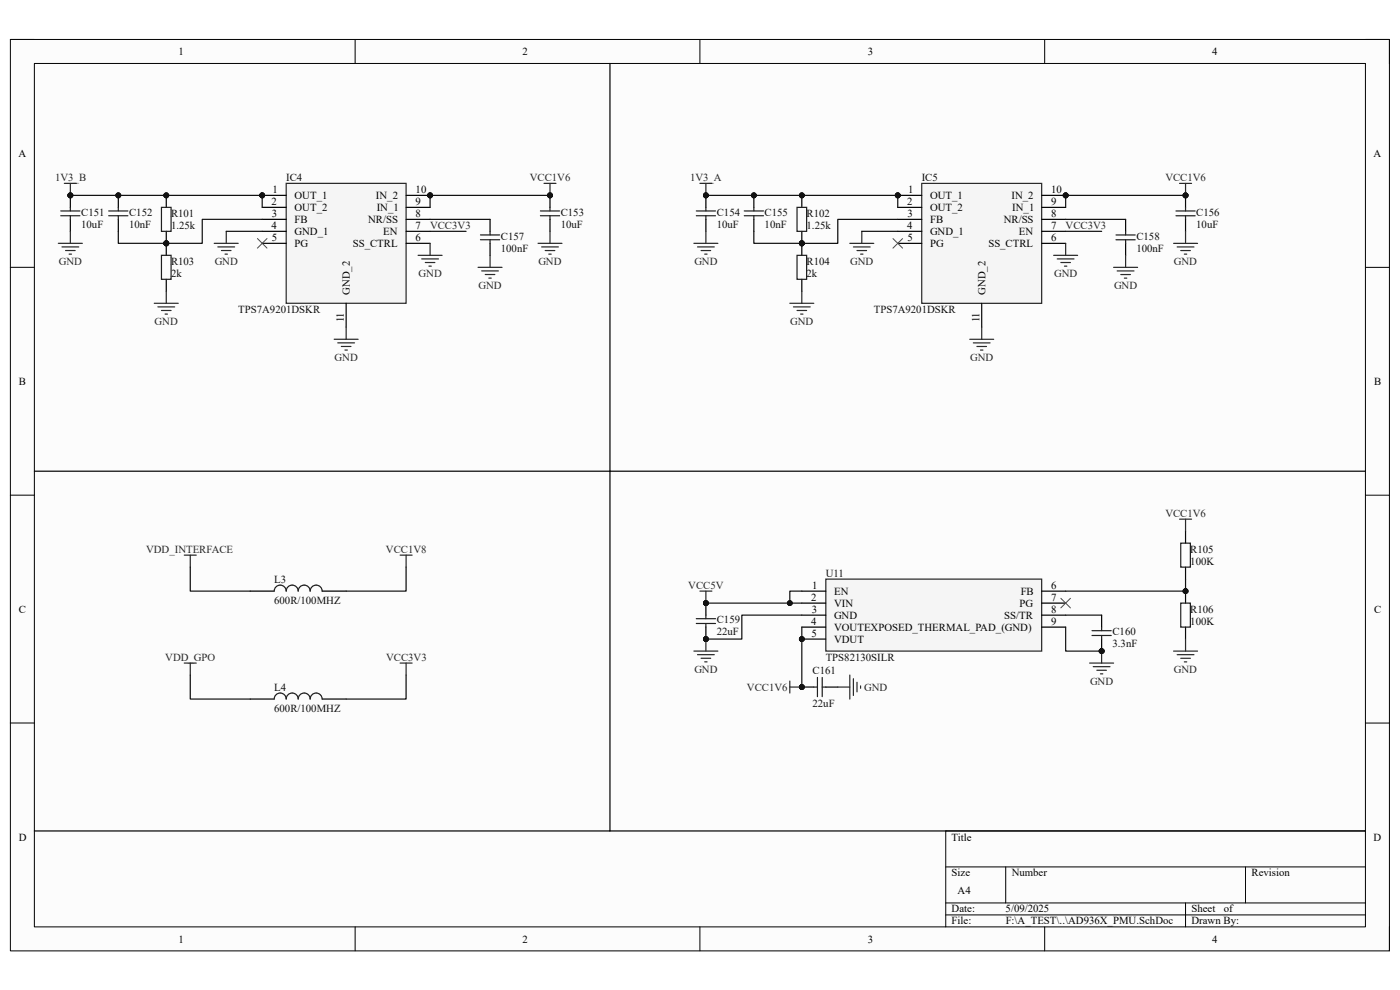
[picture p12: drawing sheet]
<svg xmlns="http://www.w3.org/2000/svg" width="297mm" height="210mm" viewBox="0 0 297 210" stroke-linecap="round" stroke-linejoin="round" font-family="sans-serif">
<path d="M2.2 8.4h292.6v193.3h-292.6z" fill-rule="evenodd" fill="#fcfcfc"/>
<path d="M2.2 8.4h292.6v193.3h-292.6z" fill="none" stroke="#000" stroke-width=".21"/>
<path d="M7.3 13.5h282.4v183.1h-282.4z" fill-rule="evenodd" fill="#fcfcfc"/>
<g fill="none" stroke="#000" stroke-width=".21">
<path d="M2.2 8.4h5.1M7.3 13.5h282.4v183.1h-282.4zM75.3 8.4v5.1M148.5 8.4v5.1M221.6 8.4v5.1M289.7 8.4h5.1v5.1M2.2 56.7h5.1M289.7 56.7h5.1M2.2 105h5.1M289.7 105.1h5.1M2.2 153.4h5.1M289.7 153.4h5.1"/>
<path d="M289.7 176.3h-89.1v20.3M75.3 196.6v5.1M148.5 196.6v5.1M200.6 183.9h89.1M200.6 191.5h89.1M200.6 194.1h89.1M213.4 183.9v7.6M221.6 196.6v5.1M251.5 191.5v5.1M264.2 183.9v7.6M294.8 196.6v5.1"/>
</g>
<path d="M129.4 13.5v162.8M7.3 100h282.4M7.3 176.3h282.4" fill="none" stroke="#000" stroke-width=".25"/>
<circle cx="55.6" cy="41.4" r=".51" fill="#0e0e0e"/>
<circle cx="55.6" cy="41.4" r=".51" fill="none" stroke="#0e0e0e" stroke-width=".21"/>
<circle cx="91.2" cy="41.4" r=".51" fill="#0e0e0e"/>
<circle cx="91.2" cy="41.4" r=".51" fill="none" stroke="#0e0e0e" stroke-width=".21"/>
<path d="M60.7 38.9h25.5v25.4h-25.5z" fill-rule="evenodd" fill="#f5f5f5"/>
<path d="M60.7 38.9h25.5v25.4h-25.5z" fill="none" stroke="#262626" stroke-width=".25"/>
<path d="M55.6 41.4h5.1" fill="none" stroke="#000" stroke-width=".25"/>
<circle cx="55.6" cy="41.4" r=".51" fill="#0e0e0e"/>
<circle cx="55.6" cy="41.4" r=".51" fill="none" stroke="#0e0e0e" stroke-width=".21"/>
<path d="M55.6 44h5.1M55.6 46.5h5.1M55.6 49.1h5.1M55.6 51.6h5.1M86.2 41.4h5M73.4 64.3v5.1" fill="none" stroke="#000" stroke-width=".25"/>
<circle cx="91.2" cy="41.4" r=".51" fill="#0e0e0e"/>
<circle cx="91.2" cy="41.4" r=".51" fill="none" stroke="#0e0e0e" stroke-width=".21"/>
<path d="M86.2 44h5M86.2 46.5h5M86.2 49.1h5M86.2 51.6h5" fill="none" stroke="#000" stroke-width=".25"/>
<circle cx="116.7" cy="41.4" r=".51" fill="#0e0e0e"/>
<circle cx="116.7" cy="41.4" r=".51" fill="none" stroke="#0e0e0e" stroke-width=".21"/>
<path d="M116.7 41.4v2.6M116.7 46.5v2.6" fill="none" stroke="#000" stroke-width=".25"/>
<circle cx="116.7" cy="41.4" r=".51" fill="#0e0e0e"/>
<circle cx="116.7" cy="41.4" r=".51" fill="none" stroke="#0e0e0e" stroke-width=".21"/>
<path d="M114.6 44.8h4.1M114.6 45.8h4.1M116.7 44v.8M116.7 45.8v.7" fill="none" stroke="#1c1c1c" stroke-width=".25"/>
<path d="M91.2 41.4v2.6" fill="none" stroke="#0e0e0e" stroke-width=".25"/>
<circle cx="91.2" cy="41.4" r=".51" fill="#0e0e0e"/>
<circle cx="91.2" cy="41.4" r=".51" fill="none" stroke="#0e0e0e" stroke-width=".21"/>
<path d="M91.2 41.4h25.5" fill="none" stroke="#0e0e0e" stroke-width=".25"/>
<circle cx="91.2" cy="41.4" r=".51" fill="#0e0e0e"/>
<circle cx="91.2" cy="41.4" r=".51" fill="none" stroke="#0e0e0e" stroke-width=".21"/>
<circle cx="116.7" cy="41.4" r=".51" fill="#0e0e0e"/>
<circle cx="116.7" cy="41.4" r=".51" fill="none" stroke="#0e0e0e" stroke-width=".21"/>
<path d="M101.4 56.7h5.1M102.2 57.5h3.5M102.9 58.2h2.1M103.7 59h.5M104 54.2v2.5M114.1 51.6h5.1M114.9 52.4h3.6M115.7 53.1h2M116.4 53.9h.5M116.7 49.1v2.5" fill="none" stroke="#262626" stroke-width=".25"/>
<path d="M104 46.5v2.6M104 51.6v2.6" fill="none" stroke="#000" stroke-width=".25"/>
<path d="M101.9 49.8h4.1M101.9 50.9h4.1M104 49.1v.7M104 50.9v.7" fill="none" stroke="#1c1c1c" stroke-width=".25"/>
<path d="M91.2 46.5h12.8M91.2 49.1h7.7" fill="none" stroke="#0e0e0e" stroke-width=".25"/>
<circle cx="14.9" cy="41.4" r=".51" fill="#0e0e0e"/>
<circle cx="14.9" cy="41.4" r=".51" fill="none" stroke="#0e0e0e" stroke-width=".21"/>
<path d="M14.9 41.4v2.6M14.9 46.5v2.6" fill="none" stroke="#000" stroke-width=".25"/>
<circle cx="14.9" cy="41.4" r=".51" fill="#0e0e0e"/>
<circle cx="14.9" cy="41.4" r=".51" fill="none" stroke="#0e0e0e" stroke-width=".21"/>
<path d="M12.9 44.8h4.1M12.9 45.8h4.1M14.9 44v.8M14.9 45.8v.7" fill="none" stroke="#1c1c1c" stroke-width=".25"/>
<path d="M13.6 38.9h2.6M14.9 38.9v2.5" fill="none" stroke="#262626" stroke-width=".25"/>
<circle cx="14.9" cy="41.4" r=".51" fill="#0e0e0e"/>
<circle cx="14.9" cy="41.4" r=".51" fill="none" stroke="#0e0e0e" stroke-width=".21"/>
<path d="M12.4 51.6h5.1M13.1 52.4h3.6M13.9 53.1h2M14.7 53.9h.5M14.9 49.1v2.5" fill="none" stroke="#262626" stroke-width=".25"/>
<circle cx="35.3" cy="41.4" r=".51" fill="#0e0e0e"/>
<circle cx="35.3" cy="41.4" r=".51" fill="none" stroke="#0e0e0e" stroke-width=".21"/>
<circle cx="35.3" cy="51.6" r=".51" fill="#0e0e0e"/>
<circle cx="35.3" cy="51.6" r=".51" fill="none" stroke="#0e0e0e" stroke-width=".21"/>
<path d="M35.3 41.4v2.6" fill="none" stroke="#000" stroke-width=".25"/>
<circle cx="35.3" cy="41.4" r=".51" fill="#0e0e0e"/>
<circle cx="35.3" cy="41.4" r=".51" fill="none" stroke="#0e0e0e" stroke-width=".21"/>
<path d="M35.3 49.1v2.5" fill="none" stroke="#000" stroke-width=".25"/>
<circle cx="35.3" cy="51.6" r=".51" fill="#0e0e0e"/>
<circle cx="35.3" cy="51.6" r=".51" fill="none" stroke="#0e0e0e" stroke-width=".21"/>
<path d="M34.3 44h2v5.1h-2z" fill="none" stroke="#1c1c1c" stroke-width=".25"/>
<circle cx="35.3" cy="51.6" r=".51" fill="#0e0e0e"/>
<circle cx="35.3" cy="51.6" r=".51" fill="none" stroke="#0e0e0e" stroke-width=".21"/>
<path d="M35.3 51.6v2.6" fill="none" stroke="#000" stroke-width=".25"/>
<circle cx="35.3" cy="51.6" r=".51" fill="#0e0e0e"/>
<circle cx="35.3" cy="51.6" r=".51" fill="none" stroke="#0e0e0e" stroke-width=".21"/>
<path d="M35.3 59.3v2.5" fill="none" stroke="#000" stroke-width=".25"/>
<path d="M34.3 54.2h2v5.1h-2z" fill="none" stroke="#1c1c1c" stroke-width=".25"/>
<circle cx="25.1" cy="41.4" r=".51" fill="#0e0e0e"/>
<circle cx="25.1" cy="41.4" r=".51" fill="none" stroke="#0e0e0e" stroke-width=".21"/>
<path d="M25.1 41.4v2.6M25.1 46.5v2.6" fill="none" stroke="#000" stroke-width=".25"/>
<circle cx="25.1" cy="41.4" r=".51" fill="#0e0e0e"/>
<circle cx="25.1" cy="41.4" r=".51" fill="none" stroke="#0e0e0e" stroke-width=".21"/>
<path d="M23.1 44.8h4M23.1 45.8h4M25.1 44v.8M25.1 45.8v.7" fill="none" stroke="#1c1c1c" stroke-width=".25"/>
<path d="M25.1 49.1v2.5h10.2" fill="none" stroke="#0e0e0e" stroke-width=".25"/>
<circle cx="35.3" cy="51.6" r=".51" fill="#0e0e0e"/>
<circle cx="35.3" cy="51.6" r=".51" fill="none" stroke="#0e0e0e" stroke-width=".21"/>
<path d="M32.7 64.3h5.1M33.5 65.1h3.6M34.3 65.9h2M35 66.6h.5M35.3 61.8v2.5" fill="none" stroke="#262626" stroke-width=".25"/>
<path d="M55.6 41.4v2.6" fill="none" stroke="#0e0e0e" stroke-width=".25"/>
<circle cx="55.6" cy="41.4" r=".51" fill="#0e0e0e"/>
<circle cx="55.6" cy="41.4" r=".51" fill="none" stroke="#0e0e0e" stroke-width=".21"/>
<path d="M45.5 51.6h5M46.2 52.4h3.6M47 53.1h2M47.7 53.9h.5M48 49.1v2.5M70.9 72h5.1M71.7 72.7h3.5M72.4 73.5h2.1M73.2 74.3h.5M73.4 69.4v2.6" fill="none" stroke="#262626" stroke-width=".25"/>
<path d="M48 49.1h7.6M55.6 46.5h-12.7v5.1h-7.6" fill="none" stroke="#0e0e0e" stroke-width=".25"/>
<circle cx="35.3" cy="51.6" r=".51" fill="#0e0e0e"/>
<circle cx="35.3" cy="51.6" r=".51" fill="none" stroke="#0e0e0e" stroke-width=".21"/>
<path d="M14.9 41.4h40.7" fill="none" stroke="#0e0e0e" stroke-width=".25"/>
<circle cx="55.6" cy="41.4" r=".51" fill="#0e0e0e"/>
<circle cx="55.6" cy="41.4" r=".51" fill="none" stroke="#0e0e0e" stroke-width=".21"/>
<circle cx="35.3" cy="41.4" r=".51" fill="#0e0e0e"/>
<circle cx="35.3" cy="41.4" r=".51" fill="none" stroke="#0e0e0e" stroke-width=".21"/>
<circle cx="25.1" cy="41.4" r=".51" fill="#0e0e0e"/>
<circle cx="25.1" cy="41.4" r=".51" fill="none" stroke="#0e0e0e" stroke-width=".21"/>
<circle cx="14.9" cy="41.4" r=".51" fill="#0e0e0e"/>
<circle cx="14.9" cy="41.4" r=".51" fill="none" stroke="#0e0e0e" stroke-width=".21"/>
<path d="M54.6 50.6l2 2M56.6 50.6l-2 2" fill="none" stroke="#4c4c4c" stroke-width=".21"/>
<path d="M88.7 54.2h5.1M89.5 54.9h3.5M90.2 55.7h2.1M91 56.5h.5M91.2 51.6v2.6" fill="none" stroke="#262626" stroke-width=".25"/>
<circle cx="190.5" cy="41.4" r=".51" fill="#0e0e0e"/>
<circle cx="190.5" cy="41.4" r=".51" fill="none" stroke="#0e0e0e" stroke-width=".21"/>
<circle cx="226.1" cy="41.4" r=".51" fill="#0e0e0e"/>
<circle cx="226.1" cy="41.4" r=".51" fill="none" stroke="#0e0e0e" stroke-width=".21"/>
<path d="M195.5 38.9h25.5v25.4h-25.5z" fill-rule="evenodd" fill="#f5f5f5"/>
<path d="M195.5 38.9h25.5v25.4h-25.5z" fill="none" stroke="#262626" stroke-width=".25"/>
<path d="M190.5 41.4h5" fill="none" stroke="#000" stroke-width=".25"/>
<circle cx="190.5" cy="41.4" r=".51" fill="#0e0e0e"/>
<circle cx="190.5" cy="41.4" r=".51" fill="none" stroke="#0e0e0e" stroke-width=".21"/>
<path d="M190.5 44h5M190.5 46.5h5M190.5 49.1h5M190.5 51.6h5M221 41.4h5.1M208.3 64.3v5.1" fill="none" stroke="#000" stroke-width=".25"/>
<circle cx="226.1" cy="41.4" r=".51" fill="#0e0e0e"/>
<circle cx="226.1" cy="41.4" r=".51" fill="none" stroke="#0e0e0e" stroke-width=".21"/>
<path d="M221 44h5.1M221 46.5h5.1M221 49.1h5.1M221 51.6h5.1" fill="none" stroke="#000" stroke-width=".25"/>
<circle cx="251.5" cy="41.4" r=".51" fill="#0e0e0e"/>
<circle cx="251.5" cy="41.4" r=".51" fill="none" stroke="#0e0e0e" stroke-width=".21"/>
<path d="M251.5 41.4v2.6M251.5 46.5v2.6" fill="none" stroke="#000" stroke-width=".25"/>
<circle cx="251.5" cy="41.4" r=".51" fill="#0e0e0e"/>
<circle cx="251.5" cy="41.4" r=".51" fill="none" stroke="#0e0e0e" stroke-width=".21"/>
<path d="M249.5 44.8h4.1M249.5 45.8h4.1M251.5 44v.8M251.5 45.8v.7" fill="none" stroke="#1c1c1c" stroke-width=".25"/>
<path d="M226.1 41.4v2.6" fill="none" stroke="#0e0e0e" stroke-width=".25"/>
<circle cx="226.1" cy="41.4" r=".51" fill="#0e0e0e"/>
<circle cx="226.1" cy="41.4" r=".51" fill="none" stroke="#0e0e0e" stroke-width=".21"/>
<path d="M226.1 41.4h25.4" fill="none" stroke="#0e0e0e" stroke-width=".25"/>
<circle cx="226.1" cy="41.4" r=".51" fill="#0e0e0e"/>
<circle cx="226.1" cy="41.4" r=".51" fill="none" stroke="#0e0e0e" stroke-width=".21"/>
<circle cx="251.5" cy="41.4" r=".51" fill="#0e0e0e"/>
<circle cx="251.5" cy="41.4" r=".51" fill="none" stroke="#0e0e0e" stroke-width=".21"/>
<path d="M236.3 56.7h5M237 57.5h3.6M237.8 58.2h2M238.5 59h.6M238.8 54.2v2.5M249 51.6h5.1M249.7 52.4h3.6M250.5 53.1h2M251.3 53.9h.5M251.5 49.1v2.5" fill="none" stroke="#262626" stroke-width=".25"/>
<path d="M238.8 46.5v2.6M238.8 51.6v2.6" fill="none" stroke="#000" stroke-width=".25"/>
<path d="M236.8 49.8h4M236.8 50.9h4M238.8 49.1v.7M238.8 50.9v.7" fill="none" stroke="#1c1c1c" stroke-width=".25"/>
<path d="M226.1 46.5h12.7M226.1 49.1h7.6" fill="none" stroke="#0e0e0e" stroke-width=".25"/>
<circle cx="149.8" cy="41.4" r=".51" fill="#0e0e0e"/>
<circle cx="149.8" cy="41.4" r=".51" fill="none" stroke="#0e0e0e" stroke-width=".21"/>
<path d="M149.8 41.4v2.6M149.8 46.5v2.6" fill="none" stroke="#000" stroke-width=".25"/>
<circle cx="149.8" cy="41.4" r=".51" fill="#0e0e0e"/>
<circle cx="149.8" cy="41.4" r=".51" fill="none" stroke="#0e0e0e" stroke-width=".21"/>
<path d="M147.7 44.8h4.1M147.7 45.8h4.1M149.8 44v.8M149.8 45.8v.7" fill="none" stroke="#1c1c1c" stroke-width=".25"/>
<path d="M148.5 38.9h2.5M149.8 38.9v2.5" fill="none" stroke="#262626" stroke-width=".25"/>
<circle cx="149.8" cy="41.4" r=".51" fill="#0e0e0e"/>
<circle cx="149.8" cy="41.4" r=".51" fill="none" stroke="#0e0e0e" stroke-width=".21"/>
<path d="M147.2 51.6h5.1M148 52.4h3.5M148.7 53.1h2.1M149.5 53.9h.5M149.8 49.1v2.5" fill="none" stroke="#262626" stroke-width=".25"/>
<circle cx="170.1" cy="41.4" r=".51" fill="#0e0e0e"/>
<circle cx="170.1" cy="41.4" r=".51" fill="none" stroke="#0e0e0e" stroke-width=".21"/>
<circle cx="170.1" cy="51.6" r=".51" fill="#0e0e0e"/>
<circle cx="170.1" cy="51.6" r=".51" fill="none" stroke="#0e0e0e" stroke-width=".21"/>
<path d="M170.1 41.4v2.6" fill="none" stroke="#000" stroke-width=".25"/>
<circle cx="170.1" cy="41.4" r=".51" fill="#0e0e0e"/>
<circle cx="170.1" cy="41.4" r=".51" fill="none" stroke="#0e0e0e" stroke-width=".21"/>
<path d="M170.1 49.1v2.5" fill="none" stroke="#000" stroke-width=".25"/>
<circle cx="170.1" cy="51.6" r=".51" fill="#0e0e0e"/>
<circle cx="170.1" cy="51.6" r=".51" fill="none" stroke="#0e0e0e" stroke-width=".21"/>
<path d="M169.1 44h2v5.1h-2z" fill="none" stroke="#1c1c1c" stroke-width=".25"/>
<circle cx="170.1" cy="51.6" r=".51" fill="#0e0e0e"/>
<circle cx="170.1" cy="51.6" r=".51" fill="none" stroke="#0e0e0e" stroke-width=".21"/>
<path d="M170.1 51.6v2.6" fill="none" stroke="#000" stroke-width=".25"/>
<circle cx="170.1" cy="51.6" r=".51" fill="#0e0e0e"/>
<circle cx="170.1" cy="51.6" r=".51" fill="none" stroke="#0e0e0e" stroke-width=".21"/>
<path d="M170.1 59.3v2.5" fill="none" stroke="#000" stroke-width=".25"/>
<path d="M169.1 54.2h2v5.1h-2z" fill="none" stroke="#1c1c1c" stroke-width=".25"/>
<circle cx="159.9" cy="41.4" r=".51" fill="#0e0e0e"/>
<circle cx="159.9" cy="41.4" r=".51" fill="none" stroke="#0e0e0e" stroke-width=".21"/>
<path d="M159.9 41.4v2.6M159.9 46.5v2.6" fill="none" stroke="#000" stroke-width=".25"/>
<circle cx="159.9" cy="41.4" r=".51" fill="#0e0e0e"/>
<circle cx="159.9" cy="41.4" r=".51" fill="none" stroke="#0e0e0e" stroke-width=".21"/>
<path d="M157.9 44.8h4.1M157.9 45.8h4.1M159.9 44v.8M159.9 45.8v.7" fill="none" stroke="#1c1c1c" stroke-width=".25"/>
<path d="M159.9 49.1v2.5h10.2" fill="none" stroke="#0e0e0e" stroke-width=".25"/>
<circle cx="170.1" cy="51.6" r=".51" fill="#0e0e0e"/>
<circle cx="170.1" cy="51.6" r=".51" fill="none" stroke="#0e0e0e" stroke-width=".21"/>
<path d="M167.6 64.3h5.1M168.3 65.1h3.6M169.1 65.9h2M169.9 66.6h.5M170.1 61.8v2.5" fill="none" stroke="#262626" stroke-width=".25"/>
<path d="M190.5 41.4v2.6" fill="none" stroke="#0e0e0e" stroke-width=".25"/>
<circle cx="190.5" cy="41.4" r=".51" fill="#0e0e0e"/>
<circle cx="190.5" cy="41.4" r=".51" fill="none" stroke="#0e0e0e" stroke-width=".21"/>
<path d="M180.3 51.6h5.1M181 52.4h3.6M181.8 53.1h2M182.6 53.9h.5M182.8 49.1v2.5M205.7 72h5.1M206.5 72.7h3.5M207.3 73.5h2M208 74.3h.5M208.3 69.4v2.6" fill="none" stroke="#262626" stroke-width=".25"/>
<path d="M182.8 49.1h7.7M190.5 46.5h-12.8v5.1h-7.6" fill="none" stroke="#0e0e0e" stroke-width=".25"/>
<circle cx="170.1" cy="51.6" r=".51" fill="#0e0e0e"/>
<circle cx="170.1" cy="51.6" r=".51" fill="none" stroke="#0e0e0e" stroke-width=".21"/>
<path d="M149.8 41.4h40.7" fill="none" stroke="#0e0e0e" stroke-width=".25"/>
<circle cx="190.5" cy="41.4" r=".51" fill="#0e0e0e"/>
<circle cx="190.5" cy="41.4" r=".51" fill="none" stroke="#0e0e0e" stroke-width=".21"/>
<circle cx="170.1" cy="41.4" r=".51" fill="#0e0e0e"/>
<circle cx="170.1" cy="41.4" r=".51" fill="none" stroke="#0e0e0e" stroke-width=".21"/>
<circle cx="159.9" cy="41.4" r=".51" fill="#0e0e0e"/>
<circle cx="159.9" cy="41.4" r=".51" fill="none" stroke="#0e0e0e" stroke-width=".21"/>
<circle cx="149.8" cy="41.4" r=".51" fill="#0e0e0e"/>
<circle cx="149.8" cy="41.4" r=".51" fill="none" stroke="#0e0e0e" stroke-width=".21"/>
<path d="M189.4 50.6l2.1 2M191.5 50.6l-2.1 2" fill="none" stroke="#4c4c4c" stroke-width=".21"/>
<g fill="none" stroke="#262626" stroke-width=".25">
<path d="M223.5 54.2h5.1M224.3 54.9h3.6M225.1 55.7h2M225.8 56.5h.5M226.1 51.6v2.6M39.1 117.8h2.5M40.4 117.8v2.5M84.9 117.8h2.5M86.2 117.8v2.5M39.1 140.7h2.5M40.4 140.7v2.5M84.9 140.7h2.5"/>
<path d="M86.2 140.7v2.5"/>
</g>
<path d="M40.4 120.3v5.1h12.7M86.2 120.3v5.1h-12.8M40.4 143.2v5.1h12.7M86.2 143.2v5.1h-12.8" fill="none" stroke="#0e0e0e" stroke-width=".25"/>
<path d="M53.1 125.4h5.1M68.3 125.4h5.1M53.1 148.3h5.1M68.3 148.3h5.1" fill="none" stroke="#000" stroke-width=".25"/>
<path d="M58.2 125.4a1.27 1.27 0 0 1 1.2-1.3 1.27 1.27 0 0 1 1.3 1.3 1.27 1.27 0 0 1 1.3-1.3 1.27 1.27 0 0 1 1.3 1.3 1.27 1.27 0 0 1 1.2-1.3 1.27 1.27 0 0 1 1.3 1.3 1.27 1.27 0 0 1 1.3-1.3 1.27 1.27 0 0 1 1.2 1.3M58.2 148.3a1.27 1.27 0 0 1 1.2-1.3 1.27 1.27 0 0 1 1.3 1.3 1.27 1.27 0 0 1 1.3-1.3 1.27 1.27 0 0 1 1.3 1.3 1.27 1.27 0 0 1 1.2-1.3 1.27 1.27 0 0 1 1.3 1.3 1.27 1.27 0 0 1 1.3-1.3 1.27 1.27 0 0 1 1.2 1.3" fill="none" stroke="#1c1c1c" stroke-width=".25"/>
<circle cx="170.1" cy="135.6" r=".51" fill="#0e0e0e"/>
<circle cx="170.1" cy="135.6" r=".51" fill="none" stroke="#0e0e0e" stroke-width=".21"/>
<path d="M175.2 122.9h45.8v15.2h-45.8z" fill-rule="evenodd" fill="#f5f5f5"/>
<path d="M175.2 122.9h45.8v15.2h-45.8z" fill="none" stroke="#262626" stroke-width=".25"/>
<path d="M170.1 125.4h5.1M170.1 127.9h5.1M170.1 130.5h5.1M170.1 133h5.1M170.1 135.6h5.1" fill="none" stroke="#000" stroke-width=".25"/>
<circle cx="170.1" cy="135.6" r=".51" fill="#0e0e0e"/>
<circle cx="170.1" cy="135.6" r=".51" fill="none" stroke="#0e0e0e" stroke-width=".21"/>
<path d="M221 125.4h5.1M221 127.9h5.1M221 130.5h5.1M221 133h5.1" fill="none" stroke="#000" stroke-width=".25"/>
<path d="M148.5 125.4h2.5M149.8 125.4v2.5" fill="none" stroke="#262626" stroke-width=".25"/>
<circle cx="149.8" cy="127.9" r=".51" fill="#0e0e0e"/>
<circle cx="149.8" cy="127.9" r=".51" fill="none" stroke="#0e0e0e" stroke-width=".21"/>
<circle cx="149.8" cy="135.6" r=".51" fill="#0e0e0e"/>
<circle cx="149.8" cy="135.6" r=".51" fill="none" stroke="#0e0e0e" stroke-width=".21"/>
<circle cx="149.8" cy="127.9" r=".51" fill="#0e0e0e"/>
<circle cx="149.8" cy="127.9" r=".51" fill="none" stroke="#0e0e0e" stroke-width=".21"/>
<path d="M149.8 133v2.6" fill="none" stroke="#000" stroke-width=".25"/>
<circle cx="149.8" cy="135.6" r=".51" fill="#0e0e0e"/>
<circle cx="149.8" cy="135.6" r=".51" fill="none" stroke="#0e0e0e" stroke-width=".21"/>
<path d="M149.8 127.9v2.6" fill="none" stroke="#000" stroke-width=".25"/>
<circle cx="149.8" cy="127.9" r=".51" fill="#0e0e0e"/>
<circle cx="149.8" cy="127.9" r=".51" fill="none" stroke="#0e0e0e" stroke-width=".21"/>
<path d="M147.7 131.2h4.1M147.7 132.3h4.1M149.8 130.5v.7M149.8 132.3v.7" fill="none" stroke="#1c1c1c" stroke-width=".25"/>
<path d="M147.2 138.1h5.1M148 138.9h3.5M148.7 139.6h2.1M149.8 135.6v2.5M149.5 140.4h.5" fill="none" stroke="#262626" stroke-width=".25"/>
<circle cx="149.8" cy="135.6" r=".51" fill="#0e0e0e"/>
<circle cx="149.8" cy="135.6" r=".51" fill="none" stroke="#0e0e0e" stroke-width=".21"/>
<circle cx="170.1" cy="145.7" r=".51" fill="#0e0e0e"/>
<circle cx="170.1" cy="145.7" r=".51" fill="none" stroke="#0e0e0e" stroke-width=".21"/>
<path d="M170.1 145.7h2.6M175.2 145.8h2.5" fill="none" stroke="#000" stroke-width=".25"/>
<circle cx="170.1" cy="145.7" r=".51" fill="#0e0e0e"/>
<circle cx="170.1" cy="145.7" r=".51" fill="none" stroke="#0e0e0e" stroke-width=".21"/>
<path d="M250.5 115.2h2v5.1h-2zM172.7 145.8h.7M173.4 143.7v4.1M174.4 143.7v4.1M174.4 145.8h.8" fill="none" stroke="#1c1c1c" stroke-width=".25"/>
<path d="M177.7 145.8h2.6M180.3 143.2v5.1M181 144v3.5M181.8 144.7v2.1M182.6 145.5v.5" fill="none" stroke="#262626" stroke-width=".25"/>
<path d="M251.5 112.7v2.5M251.5 120.3v2.6" fill="none" stroke="#000" stroke-width=".25"/>
<circle cx="251.5" cy="125.4" r=".51" fill="#0e0e0e"/>
<circle cx="251.5" cy="125.4" r=".51" fill="none" stroke="#0e0e0e" stroke-width=".21"/>
<path d="M251.5 125.4v2.5" fill="none" stroke="#000" stroke-width=".25"/>
<circle cx="251.5" cy="125.4" r=".51" fill="#0e0e0e"/>
<circle cx="251.5" cy="125.4" r=".51" fill="none" stroke="#0e0e0e" stroke-width=".21"/>
<path d="M251.5 133v2.6" fill="none" stroke="#000" stroke-width=".25"/>
<path d="M250.5 127.9h2v5.1h-2z" fill="none" stroke="#1c1c1c" stroke-width=".25"/>
<path d="M249 138.1h5.1M249.7 138.9h3.6M250.5 139.6h2M251.5 135.6v2.5M251.3 140.4h.5" fill="none" stroke="#262626" stroke-width=".25"/>
<circle cx="233.7" cy="138.1" r=".51" fill="#0e0e0e"/>
<circle cx="233.7" cy="138.1" r=".51" fill="none" stroke="#0e0e0e" stroke-width=".21"/>
<path d="M233.7 130.5v2.5M233.7 135.6v2.5" fill="none" stroke="#000" stroke-width=".25"/>
<circle cx="233.7" cy="138.1" r=".51" fill="#0e0e0e"/>
<circle cx="233.7" cy="138.1" r=".51" fill="none" stroke="#0e0e0e" stroke-width=".21"/>
<path d="M231.7 134.8h4M231.7 133.8h4M233.7 133v.8M233.7 134.8v.8" fill="none" stroke="#1c1c1c" stroke-width=".25"/>
<path d="M149.8 127.9h20.3" fill="none" stroke="#0e0e0e" stroke-width=".25"/>
<circle cx="167.6" cy="127.9" r=".51" fill="#0e0e0e"/>
<circle cx="167.6" cy="127.9" r=".51" fill="none" stroke="#0e0e0e" stroke-width=".21"/>
<circle cx="149.8" cy="127.9" r=".51" fill="#0e0e0e"/>
<circle cx="149.8" cy="127.9" r=".51" fill="none" stroke="#0e0e0e" stroke-width=".21"/>
<path d="M170.1 130.5h-12.7v5.1h-7.6" fill="none" stroke="#0e0e0e" stroke-width=".25"/>
<circle cx="149.8" cy="135.6" r=".51" fill="#0e0e0e"/>
<circle cx="149.8" cy="135.6" r=".51" fill="none" stroke="#0e0e0e" stroke-width=".21"/>
<path d="M170.1 133v12.7" fill="none" stroke="#0e0e0e" stroke-width=".25"/>
<circle cx="170.1" cy="135.6" r=".51" fill="#0e0e0e"/>
<circle cx="170.1" cy="135.6" r=".51" fill="none" stroke="#0e0e0e" stroke-width=".21"/>
<circle cx="170.1" cy="145.7" r=".51" fill="#0e0e0e"/>
<circle cx="170.1" cy="145.7" r=".51" fill="none" stroke="#0e0e0e" stroke-width=".21"/>
<path d="M226.1 130.5h7.6M251.5 122.9v2.5h-25.4" fill="none" stroke="#0e0e0e" stroke-width=".25"/>
<circle cx="251.5" cy="125.4" r=".51" fill="#0e0e0e"/>
<circle cx="251.5" cy="125.4" r=".51" fill="none" stroke="#0e0e0e" stroke-width=".21"/>
<path d="M233.7 138.1v2.6M231.2 140.7h5.1M231.9 141.4h3.6M232.7 142.2h2M233.5 142.9h.5" fill="none" stroke="#262626" stroke-width=".25"/>
<circle cx="233.7" cy="138.1" r=".51" fill="#0e0e0e"/>
<circle cx="233.7" cy="138.1" r=".51" fill="none" stroke="#0e0e0e" stroke-width=".21"/>
<path d="M226.1 133v5.1h7.6" fill="none" stroke="#0e0e0e" stroke-width=".25"/>
<circle cx="233.7" cy="138.1" r=".51" fill="#0e0e0e"/>
<circle cx="233.7" cy="138.1" r=".51" fill="none" stroke="#0e0e0e" stroke-width=".21"/>
<path d="M225.1 126.9l2 2.1M227.1 126.9l-2 2.1" fill="none" stroke="#4c4c4c" stroke-width=".21"/>
<path d="M170.1 125.4h-2.5v2.5" fill="none" stroke="#0e0e0e" stroke-width=".25"/>
<circle cx="167.6" cy="127.9" r=".51" fill="#0e0e0e"/>
<circle cx="167.6" cy="127.9" r=".51" fill="none" stroke="#0e0e0e" stroke-width=".21"/>
<path d="M250.2 38.9h2.6M251.5 38.9v2.5" fill="none" stroke="#262626" stroke-width=".25"/>
<circle cx="251.5" cy="41.4" r=".51" fill="#0e0e0e"/>
<circle cx="251.5" cy="41.4" r=".51" fill="none" stroke="#0e0e0e" stroke-width=".21"/>
<path d="M115.4 38.9h2.6M116.7 38.9v2.5" fill="none" stroke="#262626" stroke-width=".25"/>
<circle cx="116.7" cy="41.4" r=".51" fill="#0e0e0e"/>
<circle cx="116.7" cy="41.4" r=".51" fill="none" stroke="#0e0e0e" stroke-width=".21"/>
<path d="M250.2 110.1h2.6M251.5 110.1v2.6M167.6 144.5v2.5M167.6 145.7h2.5" fill="none" stroke="#262626" stroke-width=".25"/>
<circle cx="170.1" cy="145.7" r=".51" fill="#0e0e0e"/>
<circle cx="170.1" cy="145.7" r=".51" fill="none" stroke="#0e0e0e" stroke-width=".21"/>
<g font-size="2.3">
<text x="37.9" y="11.7">1</text>
<text x="110.9" y="11.7">2</text>
<text x="184.1" y="11.7">3</text>
<text x="257.1" y="11.7">4</text>
<text x="3.9" y="33.3">A</text>
<text x="291.4" y="33.3">A</text>
<text x="57.8" y="40.9">1</text>
<text x="88.2" y="40.9">10</text>
<text x="192.7" y="40.9">1</text>
<text x="223" y="40.9">10</text>
<text x="57.6" y="43.5">2</text>
<text x="57.7" y="46">3</text>
<text x="62.5" y="42.2">OUT_1</text>
<text x="62.5" y="44.7">OUT_2</text>
<text x="62.5" y="47.3">FB</text>
<text x="78.1" y="47.3">NR/SS</text>
<text x="79.8" y="42.2">IN_2</text>
<text x="79.9" y="44.7">IN_1</text>
<text x="88.2" y="43.5">9</text>
<text x="88.2" y="46">8</text>
<text x="192.4" y="43.5">2</text>
<text x="192.5" y="46">3</text>
<text x="197.3" y="42.2">OUT_1</text>
<text x="197.3" y="44.7">OUT_2</text>
<text x="197.3" y="47.3">FB</text>
<text x="212.9" y="47.3">NR/SS</text>
<text x="214.6" y="42.2">IN_2</text>
<text x="214.8" y="44.7">IN_1</text>
<text x="223" y="43.5">9</text>
<text x="223" y="46">8</text>
<text x="57.6" y="48.6">4</text>
<text x="57.7" y="51.1">5</text>
<text x="62.5" y="49.8">GND_1</text>
<text x="62.5" y="52.4">PG</text>
<text x="74.8" y="52.4">SS_CTRL</text>
<text x="81.3" y="49.8">EN</text>
<text x="88.2" y="48.6">7</text>
<text x="88.2" y="51.1">6</text>
<text x="192.4" y="48.6">4</text>
<text x="192.5" y="51.1">5</text>
<text x="197.3" y="49.8">GND_1</text>
<text x="197.3" y="52.4">PG</text>
<text x="209.7" y="52.4">SS_CTRL</text>
<text x="216.2" y="49.8">EN</text>
<text x="223" y="48.6">7</text>
<text x="223" y="51.1">6</text>
<text x="74.2" y="62.6" transform="rotate(-90 74.2 62.6)">GND_2</text>
<text x="209" y="62.6" transform="rotate(-90 209 62.6)">GND_2</text>
<text x="72.9" y="68.4" transform="rotate(-90 72.9 68.4)">11</text>
<text x="207.8" y="68.4" transform="rotate(-90 207.8 68.4)">11</text>
<text x="4" y="81.6">B</text>
<text x="291.5" y="81.6">B</text>
<text x="172.3" y="124.9">1</text>
<text x="223" y="124.9">6</text>
<text x="4" y="130">C</text>
<text x="172.1" y="127.4">2</text>
<text x="172.2" y="130">3</text>
<text x="177" y="126.2">EN</text>
<text x="177" y="128.7">VIN</text>
<text x="177" y="131.2">GND</text>
<text x="213.1" y="131.2">SS/TR</text>
<text x="216.3" y="128.7">PG</text>
<text x="216.5" y="126.2">FB</text>
<text x="223" y="127.4">7</text>
<text x="223" y="130">8</text>
<text x="291.5" y="130">C</text>
<text x="172.1" y="132.5">4</text>
<text x="172.2" y="135">5</text>
<text x="177" y="133.8">VOUTEXPOSED_THERMAL_PAD_(GND)</text>
<text x="177" y="136.3">VDUT</text>
<text x="223" y="132.5">9</text>
<text x="4" y="178.3">D</text>
<text x="201.9" y="178.3">Title</text>
<text x="291.4" y="178.3">D</text>
<text x="201.9" y="185.9">Size</text>
<text x="214.6" y="185.9">Number</text>
<text x="265.5" y="185.9">Revision</text>
<text x="203.2" y="189.7">A4</text>
<text x="201.9" y="193.5">Date:</text>
<text x="201.9" y="196.1">File:</text>
<text x="213.3" y="193.5">5/09/2025</text>
<text x="213.4" y="196.1">F:\A_TEST\..\AD936X_PMU.SchDoc</text>
<text x="252.8" y="193.5">Sheet</text>
<text x="252.8" y="196.1">Drawn By:</text>
<text x="259.6" y="193.5">of</text>
<text x="37.9" y="199.9">1</text>
<text x="110.9" y="199.9">2</text>
<text x="184.1" y="199.9">3</text>
<text x="257.1" y="199.9">4</text>
</g>
<g font-size="2.3" fill="#262626">
<text x="11.7" y="38.4">1V3_B</text>
<text x="112.4" y="38.4">VCC1V6</text>
<text x="146.4" y="38.4">1V3_A</text>
<text x="247.2" y="38.4">VCC1V6</text>
<text x="91.2" y="48.6">VCC3V3</text>
<text x="226.1" y="48.6">VCC3V3</text>
<text x="12.5" y="56.2">GND</text>
<text x="45.6" y="56.2">GND</text>
<text x="88.8" y="58.7">GND</text>
<text x="114.2" y="56.2">GND</text>
<text x="147.3" y="56.2">GND</text>
<text x="180.4" y="56.2">GND</text>
<text x="223.6" y="58.7">GND</text>
<text x="249" y="56.2">GND</text>
<text x="101.5" y="61.3">GND</text>
<text x="236.3" y="61.3">GND</text>
<text x="32.8" y="68.9">GND</text>
<text x="167.6" y="68.9">GND</text>
<text x="71" y="76.5">GND</text>
<text x="205.8" y="76.5">GND</text>
<text x="247.2" y="109.6">VCC1V6</text>
<text x="31" y="117.3">VDD_INTERFACE</text>
<text x="81.9" y="117.3">VCC1V8</text>
<text x="146" y="124.9">VCC5V</text>
<text x="35.1" y="140.1">VDD_GPO</text>
<text x="81.9" y="140.1">VCC3V3</text>
<text x="147.3" y="142.7">GND</text>
<text x="249" y="142.7">GND</text>
<text x="158.5" y="146.5">VCC1V6</text>
<text x="183.3" y="146.5">GND</text>
<text x="231.3" y="145.2">GND</text>
</g>
<g font-size="2.3" fill="#0e0e0e">
<text x="60.7" y="38.4">IC4</text>
<text x="195.5" y="38.4">IC5</text>
<text x="17.2" y="45.8">C151</text>
<text x="27.4" y="45.8">C152</text>
<text x="36.3" y="46">R101</text>
<text x="119" y="45.8">C153</text>
<text x="152.1" y="45.8">C154</text>
<text x="162.2" y="45.8">C155</text>
<text x="171.1" y="46">R102</text>
<text x="253.8" y="45.8">C156</text>
<text x="17.2" y="48.3">10uF</text>
<text x="27.4" y="48.3">10nF</text>
<text x="36.3" y="48.6">1.25k</text>
<text x="106.3" y="53.4">100nF</text>
<text x="106.3" y="50.8">C157</text>
<text x="119" y="48.3">10uF</text>
<text x="152.1" y="48.3">10uF</text>
<text x="162.2" y="48.3">10nF</text>
<text x="171.1" y="48.6">1.25k</text>
<text x="241.1" y="53.4">100nF</text>
<text x="241.1" y="50.8">C158</text>
<text x="253.8" y="48.3">10uF</text>
<text x="36.3" y="58.7">2k</text>
<text x="36.3" y="56.2">R103</text>
<text x="171.1" y="58.7">2k</text>
<text x="171.1" y="56.2">R104</text>
<text x="50.5" y="66.4">TPS7A9201DSKR</text>
<text x="185.4" y="66.4">TPS7A9201DSKR</text>
<text x="252.5" y="119.8">100K</text>
<text x="252.5" y="117.3">R105</text>
<text x="58.2" y="123.6">L3</text>
<text x="175.2" y="122.3">U11</text>
<text x="58.2" y="128.2">600R/100MHZ</text>
<text x="252.5" y="130">R106</text>
<text x="152.1" y="134.8">22uF</text>
<text x="152.1" y="132.2">C159</text>
<text x="236" y="137.3">3.3nF</text>
<text x="236" y="134.8">C160</text>
<text x="252.5" y="132.5">100K</text>
<text x="172.4" y="143">C161</text>
<text x="175.2" y="140.1">TPS82130SILR</text>
<text x="58.2" y="146.5">L4</text>
<text x="58.2" y="151.1">600R/100MHZ</text>
<text x="172.4" y="150.1">22uF</text>
</g>
</svg>
